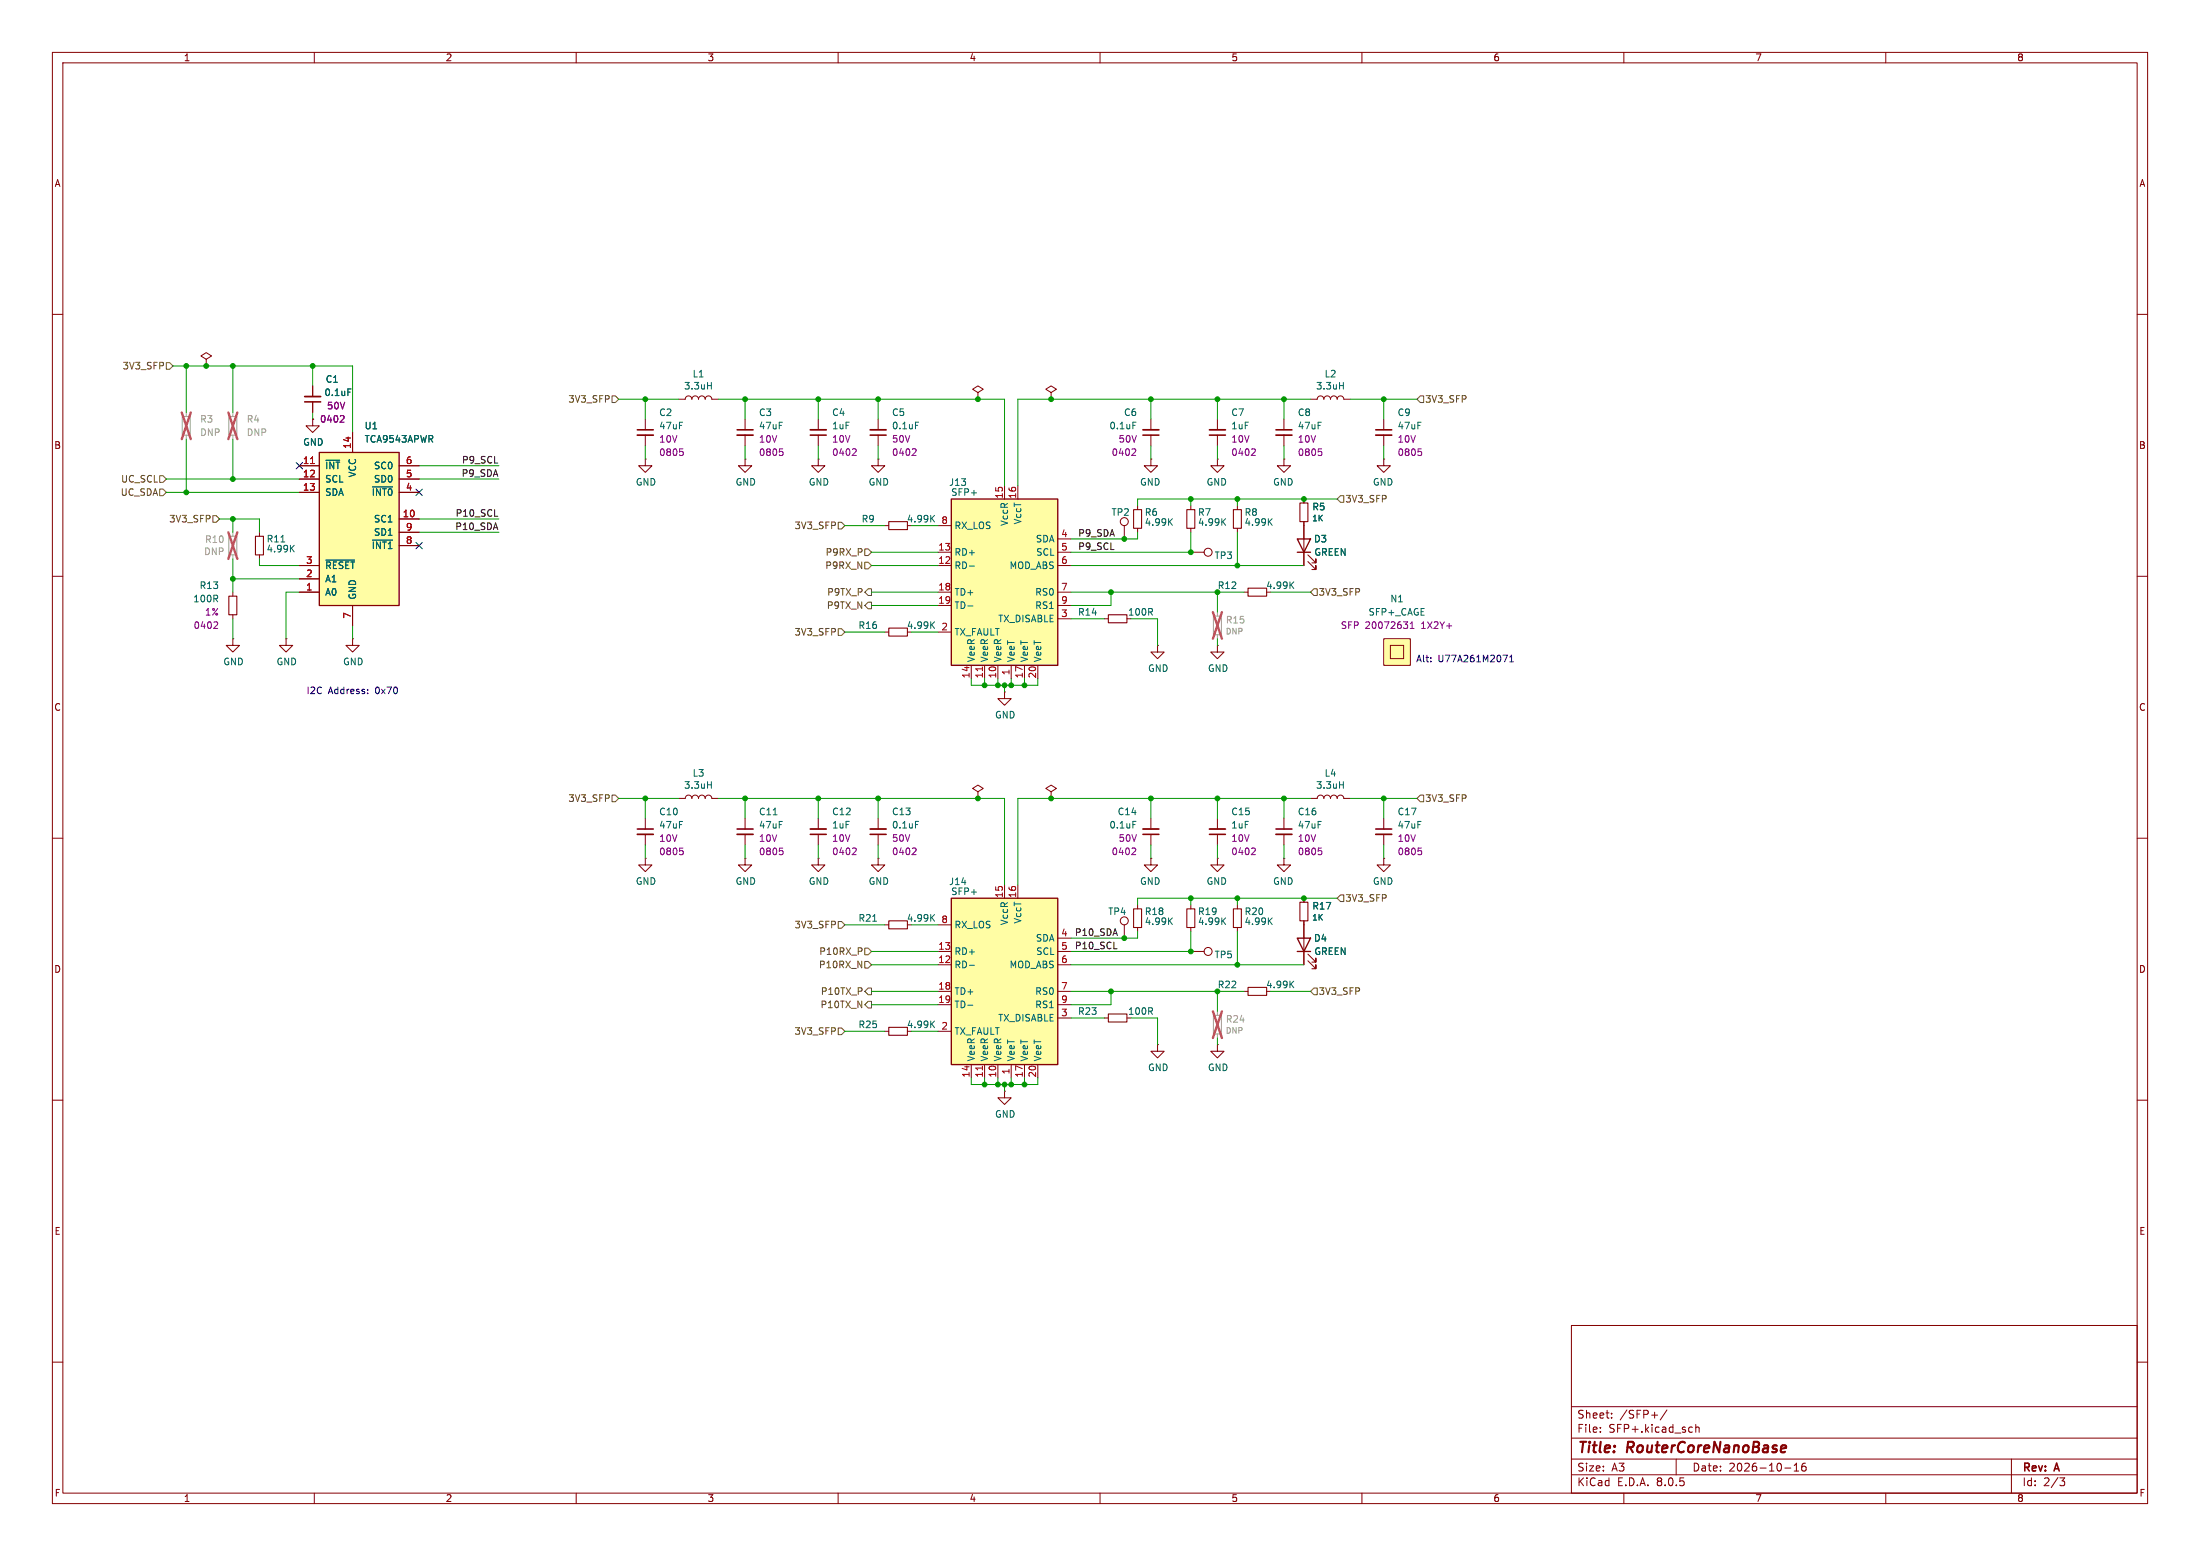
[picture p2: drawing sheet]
<svg xmlns="http://www.w3.org/2000/svg" width="420mm" height="297mm" viewBox="0 0 420 297" stroke-linecap="round" stroke-linejoin="round" font-family="sans-serif">
<g fill="none" stroke="#840000" stroke-width=".19">
<path d="M10 10h400v277h-400zM12 12h396v273h-396zM60 10v2M110 10v2M160 10v2M210 10v2M260 10v2M310 10v2M360 10v2M10 60h2M408 60h2M10 110h2"/>
<path d="M408 110h2M10 160h2M186.7 151.1l1-.6-1-.6-1 .6 1 .6v1.3M186.7 152.4h.1M408 160h2M10 210h2M408 210h2M10 260h2M300 253h108v32h-108zM408 260h2M300 278.5h108M300 274.5h108"/>
<path d="M300 268.5h108M305.5 273.2v.2M305.5 272.5v.1M307.7 270.5v.2M307.7 269.8v.1M315.3 270.1h1.1M318.2 269.1l-1.3 1.9M320 278.5v3M322.7 272.4l.4 .1M323.1 273.3l-.4 .1M323.7 272.5l.2-.1 .4 .1 .1 .9M323.7 271.9v1.5"/>
<path d="M342.5 279.7l.4-.4v1.5M344.7 279.3a.59 .59 0 0 0-.8 .6v.6l.2 .2 .4 .1 .2-.2 .1-.5-.1-.2h-.5l-.3 .2M384 278.5v6.5M60 285v2M110 285v2M160 285v2M210 285v2M260 285v2M300 281.5h108M310 285v2M340.7 280.2h1.2M342.5 280.8h.9"/>
<path d="M360 285v2M393.2 282.1h1l-.5 .6 .4 .1 .1 .5-.3 .3h-.5"/>
</g>
<path d="M340.4 275.9l.5 .1 .1 .3-1 .2M340.8 277.1l-.2 .1" fill="none" stroke="#840000" stroke-width=".4"/>
<path d="M181.6 95.3h20.3v31.7h-20.3z" fill="#fffda4"/>
<path d="M181.6 95.3h20.3v31.7h-20.3zM247.6 179.1h2.6l-1.3 2.5zM247.6 181.6h2.6" fill="none" stroke="#840000" stroke-width=".25"/>
<g fill="none" stroke="#840000" stroke-width=".19">
<path d="M186.7 74.9l1-.6-1-.6-1 .6 1 .6v1.3M186.7 76.2h.1M200.7 74.9l1-.6-1-.6-1.1 .6 1.1 .6v1.3M200.7 76.2h.1M191.8 92.7v2.6M194.3 92.7v2.6M217.2 96.5v.8M219.7 87.6v1.3h-1.3l1.3 1.3 1.3-1.3h-1.3M219.7 87.6h.1M227.3 96.5v.8M236.2 96.5v.8M179.1 108h2.5"/>
<path d="M179.1 105.4h2.5M179.1 113h2.5M179.1 115.6h2.5M179.1 100.3h2.5M201.9 108h2.6M201.9 105.4h2.6M201.9 113h2.6M201.9 115.6h2.6M201.9 118.1h2.6M201.9 102.9h2.6M217.2 100.8v.8M227.3 100.8v.8"/>
<path d="M236.2 100.8v.8M237.5 113h.8M179.1 120.7h2.5M185.4 127v2.5M188 127v2.5M190.5 127v2.5M193 127v2.5M195.6 127v2.5M198.1 127v2.5M129.5 152.4h1.3a.64 .64 0 0 1 .6-.6 .64 .64 0 0 1 .7 .6 .64 .64 0 0 1 .6-.6 .64 .64 0 0 1 .6 .6 .64 .64 0 0 1 .7-.6 .64 .64 0 0 1 .6 .6 .64 .64 0 0 1 .7-.6 .64 .64 0 0 1 .6 .6h1.3M142.2 156.2v2M142.2 159.3v2"/>
<path d="M156.2 156.2v2M156.2 159.3v2M200.7 151.1l1-.6-1-.6-1.1 .6 1.1 .6v1.3M200.7 152.4h.1M232.4 156.2v2M232.4 159.3v2M245.1 156.2v2M245.1 159.3v2M264.2 156.2v2M264.2 159.3v2M168.9 176.5h.8M214.6 176.5v2.6"/>
<path d="M217.2 172.7v.8M217.2 177v.8M227.3 172.7v.8M227.3 177v.8M236.2 172.7v.8M236.2 177v.8M245.1 163.8v1.3h-1.3l1.3 1.3 1.3-1.3h-1.3M245.1 163.8h.1M248.9 171.5v.7M248.9 175.8v8.4M264.2 163.8v1.3h-1.3l1.3 1.3 1.2-1.3h-1.2M264.2 163.8h.1"/>
<path d="M168.9 196.9h.8M232.4 199.4v1.3h1.3l-1.3 1.2-1.3-1.2h1.3M232.4 199.4h.1M237.5 189.2h.8M249.7 183.4l1.5 1.5v-.7v.7h-.8M249.7 182.1l1.5 1.5v-.7v.7h-.8M191.8 208.3v1.3h1.2l-1.2 1.2-1.3-1.2h1.3M191.8 208.3h.1"/>
<circle cx="214.6" cy="175.8" r=".76"/>
</g>
<path d="M187.5 127.3v.7" fill="none" stroke="#a90000" stroke-width=".19"/>
<g fill="none" stroke="#006464" stroke-width=".19">
<path d="M223.3 99.5l.5 .8M223.8 99l-.7 .7M233.4 99.5l.6 .8M234 99l-.8 .7M242.3 99.5l.6 .8M242.9 99l-.8 .7M184.8 115.7h.9M185.1 108h.9M246.4 111.6l.6 .7M247 111.1l-.7 .7M135.1 149.8h.7M135.8 149.2v1.3"/>
<path d="M147.6 155.5h.7M166.6 175.8h.7M177.9 175.1l.5 .7M178.4 174.6l-.7 .7M223.3 175.7l.5 .8M223.8 175.2l-.7 .7M233.4 175.7l.6 .8M234 175.2l-.8 .7M242.3 175.7l.6 .8M242.9 175.2l-.8 .7M177.9 195.4l.5 .8M178.4 194.9l-.7 .7"/>
<path d="M246.4 187.8l.6 .7M247 187.3l-.7 .7"/>
</g>
<path d="M216.4 97.3h1.5v3.5h-1.5zM226.6 97.3h1.5v3.5h-1.5zM235.5 97.3h1.5v3.5h-1.5zM238.3 112.3h3.5v1.5h-3.5zM169.7 175.8h3.5v1.5h-3.5zM216.4 173.5h1.5v3.5h-1.5zM226.6 173.5h1.5v3.5h-1.5zM235.5 173.5h1.5v3.5h-1.5zM248.2 172.2h1.5v3.6h-1.5zM169.7 196.1h3.5v1.5h-3.5zM238.3 188.5h3.5v1.5h-3.5z" fill="none" stroke="#840000" stroke-width=".2"/>
<path d="M231.6 193.8h1.6v3.6h-1.6z" fill="none" stroke="#a1a1a1" stroke-width=".2"/>
<path d="M232.4 193v.8M232.4 197.4v.7" fill="none" stroke="#a1a1a1" stroke-width=".19"/>
<path d="M231.5 193l1.8 5.1M233.3 193l-1.8 5.1" fill="none" stroke="#e65255" stroke-width=".46"/>
<path d="M140.7 159.3h3.1M154.7 158.2h3M230.9 158.2h3M243.6 159.3h3M262.6 159.3h3.1" fill="none" stroke="#840000" stroke-width=".33"/>
<path d="M140.7 158.2h3.1M154.7 159.3h3M230.9 159.3h3M243.6 158.2h3M262.6 158.2h3.1" fill="none" stroke="#840000" stroke-width=".3"/>
<path d="M148.8 161.9h.6M149.2 162.4l.3 .2v.3l-.3 .2M163.2 161.9l.3 .2-.1 .3-.7 .7h.8M239.4 161.9l.3 .2-.1 .3-.7 .7h.8M251.7 161.9h.6M252.1 162.4l.3 .2v.3l-.3 .2M270.7 161.9h.6M271.2 162.4l.2 .2v.3l-.2 .2" fill="none" stroke="#840084" stroke-width=".19"/>
<path d="M181.6 171.5h20.3v31.7h-20.3z" fill="#fffda4"/>
<path d="M247.6 102.9h2.6l-1.3 2.5zM247.6 105.4h2.6M181.6 171.5h20.3v31.7h-20.3z" fill="none" stroke="#840000" stroke-width=".25"/>
<g fill="none" stroke="#840000" stroke-width=".19">
<path d="M39.4 68.6l1-.7-1-.6-1 .6 1 .7v1.3M39.4 69.9h.1M59.7 80v1.3h1.3l-1.3 1.3-1.3-1.3h1.3M59.7 80h.1M219.7 80v2M219.7 83.1v2M232.4 87.6v1.3h-1.3l1.3 1.3 1.3-1.3h-1.3M232.4 87.6h.1M232.4 80v2M232.4 83.1v2M245.1 87.6v1.3h-1.3l1.3 1.3 1.3-1.3h-1.3M245.1 87.6h.1"/>
<path d="M248.9 95.3v.7M248.9 99.6v8.4M210.8 118.1h.8M214.6 100.3v2.6M227.3 105.4h2.6M249.7 107.2l1.5 1.5v-.7v.7h-.8M249.7 105.9l1.5 1.5v-.7v.7h-.8M191.8 132.1v1.3h1.2l-1.2 1.2-1.3-1.2h1.3M191.8 132.1h.1M221 123.2v1.3h1.2l-1.2 1.2-1.3-1.2h1.3M221 123.2h.1M232.4 123.2v1.3h1.3l-1.3 1.2-1.3-1.2h1.3"/>
<path d="M232.4 123.2h.1M167.6 156.2v2M167.6 159.3v2M219.7 156.2v2M219.7 159.3v2M250.2 152.4h1.3a.64 .64 0 0 1 .6-.6 .64 .64 0 0 1 .6 .6 .64 .64 0 0 1 .7-.6 .64 .64 0 0 1 .6 .6 .64 .64 0 0 1 .6-.6 .64 .64 0 0 1 .7 .6 .64 .64 0 0 1 .6-.6 .64 .64 0 0 1 .6 .6h1.3M156.2 163.8v1.3h1.3l-1.3 1.3-1.3-1.3h1.3M156.2 163.8h.1M167.6 163.8v1.3h1.3l-1.3 1.3-1.2-1.3h1.2M167.6 163.8h.1M179.1 176.5h2.5M191.8 168.9v2.6"/>
<path d="M194.3 168.9v2.6M201.9 179.1h2.6M219.7 163.8v1.3h-1.3l1.3 1.3 1.3-1.3h-1.3M219.7 163.8h.1M232.4 163.8v1.3h-1.3l1.3 1.3 1.3-1.3h-1.3M232.4 163.8h.1M179.1 184.2h2.5M179.1 181.6h2.5M179.1 189.2h2.5M179.1 191.8h2.5M179.1 196.9h2.5M201.9 184.2h2.6"/>
<path d="M201.9 181.6h2.6M201.9 189.2h2.6M201.9 191.8h2.6M201.9 194.3h2.6M210.8 194.3h.8M221 199.4v1.3h1.2l-1.2 1.2-1.3-1.2h1.3M221 199.4h.1M227.3 181.6h2.6M185.4 203.2v2.5M188 203.2v2.5M190.5 203.2v2.5M193 203.2v2.5"/>
<path d="M195.6 203.2v2.5M198.1 203.2v2.5"/>
<circle cx="214.6" cy="99.6" r=".76"/>
<circle cx="230.6" cy="105.4" r=".76"/>
<circle cx="230.6" cy="181.6" r=".76"/>
</g>
<path d="M187.5 203.5v.7" fill="none" stroke="#a90000" stroke-width=".19"/>
<path d="M216.3 80.6h.6M174.8 156.8h.6M216.3 156.8h.6M255.7 149.8h.7M256.4 149.2v1.3M184.8 191.9h.9M185.1 184.2h.9" fill="none" stroke="#006464" stroke-width=".19"/>
<path d="M218.2 82h3M230.9 82h3M166.1 158.2h3.1M218.2 158.2h3" fill="none" stroke="#840000" stroke-width=".33"/>
<path d="M218.2 83.1h3M230.9 83.1h3M166.1 159.3h3.1M218.2 159.3h3" fill="none" stroke="#840000" stroke-width=".3"/>
<path d="M216.6 85.7l.2 .2v.3l-.8 .7h.8M239.4 85.7l.3 .2-.1 .3-.7 .7h.8M174.6 161.9l.3 .2-.1 .3-.7 .7h.8M216.6 161.9l.2 .2v.3l-.8 .7h.8" fill="none" stroke="#840084" stroke-width=".19"/>
<path d="M248.2 96h1.5v3.6h-1.5zM211.6 117.3h3.5v1.6h-3.5zM211.6 193.5h3.5v1.6h-3.5z" fill="none" stroke="#840000" stroke-width=".2"/>
<path d="M34.8 79.5h1.5v3.6h-1.5zM43.7 79.5h1.5v3.6h-1.5zM231.6 117.6h1.6v3.6h-1.6z" fill="none" stroke="#a1a1a1" stroke-width=".2"/>
<path d="M35.6 78.7v.8M44.4 78.7v.8M35.6 83.1v.7M44.4 83.1v.7M232.4 116.8v.8M232.4 121.2v.7" fill="none" stroke="#a1a1a1" stroke-width=".19"/>
<path d="M34.7 78.7l1.7 5.1M36.4 78.7l-1.7 5.1M43.6 78.7l1.7 5.1M45.3 78.7l-1.7 5.1M231.5 116.8l1.8 5.1M233.3 116.8l-1.8 5.1" fill="none" stroke="#e65255" stroke-width=".46"/>
<path d="M264.2 121.9h5v5.1h-5z" fill="#fffda4"/>
<g fill="none" stroke="#840000" stroke-width=".19">
<path d="M250.2 76.2h1.3a.64 .64 0 0 1 .6-.6 .64 .64 0 0 1 .6 .6 .64 .64 0 0 1 .7-.6 .64 .64 0 0 1 .6 .6 .64 .64 0 0 1 .6-.6 .64 .64 0 0 1 .7 .6 .64 .64 0 0 1 .6-.6 .64 .64 0 0 1 .6 .6h1.3M245.1 80v2M245.1 83.1v2M264.2 87.6v1.3h-1.3l1.3 1.3 1.2-1.3h-1.2M264.2 87.6h.1M264.2 80v2M264.2 83.1v2M44.4 113v.8M44.4 117.3v.8M49.5 101.6v.8M49.5 105.9v.8M44.4 121.9v1.3h1.3l-1.3 1.3-1.2-1.3h1.2"/>
<path d="M44.4 121.9h.1M264.2 121.9h5v5.1h-5zM265.4 123.2h2.6v2.5h-2.6z"/>
</g>
<path d="M251.7 85.7h.6M252.1 86.2l.3 .2v.3l-.3 .2M270.7 85.7h.6M271.2 86.2l.2 .2v.3l-.2 .2M41.3 118.7l.3 .2-.1 .3-.7 .8h.8M269.2 120h.7M269.2 119.1l.4-.4v1.3" fill="none" stroke="#840084" stroke-width=".19"/>
<path d="M243.6 83.1h3M262.6 83.1h3.1" fill="none" stroke="#840000" stroke-width=".33"/>
<path d="M243.6 82h3M262.6 82h3.1" fill="none" stroke="#840000" stroke-width=".3"/>
<path d="M255.7 73.6h.7M256.4 73v1.3M53.6 103.4h.8M55.6 104.6l.6 .8M56.2 104.1l-.8 .7" fill="none" stroke="#006464" stroke-width=".19"/>
<path d="M43.7 113.8h1.5v3.5h-1.5zM48.8 102.4h1.5v3.5h-1.5z" fill="none" stroke="#840000" stroke-width=".2"/>
<path d="M43.7 102.4h1.5v3.5h-1.5z" fill="none" stroke="#a1a1a1" stroke-width=".2"/>
<path d="M44.4 101.6v.8M44.4 105.9v.8" fill="none" stroke="#a1a1a1" stroke-width=".19"/>
<path d="M43.6 101.6l1.7 5.1M45.3 101.6l-1.7 5.1" fill="none" stroke="#e65255" stroke-width=".46"/>
<path d="M61 86.4h15.2v29.2h-15.2z" fill="#fffda4"/>
<path d="M61 86.4h15.2v29.2h-15.2z" fill="none" stroke="#840000" stroke-width=".25"/>
<g fill="none" stroke="#840000" stroke-width=".19">
<path d="M59.7 73.7v2M59.7 76.7v2M129.5 76.2h1.3a.64 .64 0 0 1 .6-.6 .64 .64 0 0 1 .7 .6 .64 .64 0 0 1 .6-.6 .64 .64 0 0 1 .6 .6 .64 .64 0 0 1 .7-.6 .64 .64 0 0 1 .6 .6 .64 .64 0 0 1 .7-.6 .64 .64 0 0 1 .6 .6h1.3M57.1 88.9h3.9M57.1 91.4h3.9M57.1 94h3.9M59.7 80h.1M67.3 82.6v3.8M76.2 99.1h3.8M76.2 88.9h3.8M76.2 91.4h3.8M76.2 94h3.8"/>
<path d="M123.2 87.6v1.3h1.3l-1.3 1.3-1.3-1.3h1.3M123.2 87.6h.1M123.2 80v2M123.2 83.1v2M142.2 87.6v1.3h1.3l-1.3 1.3-1.2-1.3h1.2M142.2 87.6h.1M142.2 80v2M142.2 83.1v2M156.2 87.6v1.3h1.3l-1.3 1.3-1.3-1.3h1.3M156.2 87.6h.1M156.2 80v2M156.2 83.1v2"/>
<path d="M167.6 87.6v1.3h1.3l-1.3 1.3-1.2-1.3h1.2M167.6 87.6h.1M167.6 80v2M167.6 83.1v2M248.9 95.3v.7M248.9 99.6v3.3M57.1 113h3.9M57.1 110.5h3.9M57.1 108h3.9M67.3 115.6v3.8M76.2 104.1h3.8M76.2 101.6h3.8"/>
<path d="M168.9 100.3h.8M248.9 105.4v2.6M54.6 121.9v1.3h1.3l-1.3 1.3-1.3-1.3h1.3M54.6 121.9h.1M67.3 121.9v1.3h1.3l-1.3 1.3-1.3-1.3h1.3M67.3 121.9h.1M168.9 120.7h.8M123.2 156.2v2M123.2 159.3v2M123.2 163.8v1.3h1.3l-1.3 1.3-1.3-1.3h1.3M123.2 163.8h.1M142.2 163.8v1.3h1.3l-1.3 1.3-1.2-1.3h1.2"/>
<path d="M142.2 163.8h.1M248.9 171.5v.7M248.9 175.8v3.3M248.9 181.6v2.6"/>
</g>
<path d="M66.4 74.2h.6M135.1 73.6h.7M135.8 73v1.3M62.2 87.9h2.7M71.1 92.9h3.9M174.8 80.6h.6M177.9 98.9l.5 .7M178.4 98.4l-.7 .7M62.2 106.9h5.5M71.1 103.1h3.9M177.9 119.2l.5 .8M178.4 118.7l-.7 .7" fill="none" stroke="#006464" stroke-width=".19"/>
<path d="M59.3 88.5h.7" fill="none" stroke="#a90000" stroke-width=".19"/>
<path d="M58.2 75.7h3M121.7 83.1h3M140.7 83.1h3.1M154.7 82h3M166.1 82h3.1M121.7 159.3h3" fill="none" stroke="#840000" stroke-width=".33"/>
<path d="M58.2 76.7h3M121.7 82h3M140.7 82h3.1M154.7 83.1h3M166.1 83.1h3.1M121.7 158.2h3" fill="none" stroke="#840000" stroke-width=".3"/>
<path d="M65.4 79.3l.3 .3-.1 .3-.7 .7h.8M129.8 85.7h.6M130.2 86.2l.2 .2v.3l-.2 .2M148.8 85.7h.6M149.2 86.2l.3 .2v.3l-.3 .2M163.2 85.7l.3 .2-.1 .3-.7 .7h.8M174.6 85.7l.3 .2-.1 .3-.7 .7h.8M129.8 161.9h.6M130.2 162.4l.2 .2v.3l-.2 .2" fill="none" stroke="#840084" stroke-width=".19"/>
<path d="M169.7 99.6h3.5v1.5h-3.5zM169.7 119.9h3.5v1.5h-3.5z" fill="none" stroke="#840000" stroke-width=".2"/>
<g fill="none" stroke="#725600" stroke-width=".19">
<path d="M31.7 69.2h.7l.6 .7-.6 .6h-.7zM116.8 75.6h.7l.6 .6-.6 .6h-.7zM271.1 75.6h.7v1.2h-.7l-.6-.6zM30.5 93.3h.6l.6 .7-.6 .6h-.6zM30.5 90.8h.6l.6 .6-.6 .7h-.6zM40.6 98.4h.7l.6 .7-.6 .6h-.7zM160 99.7h.7l.6 .6-.6 .7h-.7zM255.9 94.6h.6v1.3h-.6l-.6-.6zM165.1 107.3h.6l.7 .7-.7 .6h-.6zM165.1 104.8h.6l.7 .6-.7 .6h-.6zM165.7 114.9h.7v1.3h-.7l-.6-.6zM165.7 112.4h.7v1.3h-.7l-.6-.7z"/>
<path d="M250.8 112.4h.7v1.3h-.7l-.6-.7zM160 120h.7l.6 .7-.6 .6h-.7zM116.8 151.8h.7l.6 .6-.6 .6h-.7zM271.1 151.8h.7v1.2h-.7l-.6-.6zM160 175.9h.7l.6 .6-.6 .7h-.7zM255.9 170.8h.6v1.3h-.6l-.6-.6zM160 196.2h.7l.6 .7-.6 .6h-.7zM165.1 181h.6l.7 .6-.7 .6h-.6zM165.1 183.5h.6l.7 .7-.7 .6h-.6zM165.7 191.1h.7v1.3h-.7l-.6-.6zM165.7 188.6h.7v1.3h-.7l-.6-.7zM250.2 189.2l.6-.6h.7v1.3h-.7z"/>
</g>
<path d="M70.2 132.3v.1M70.2 131.6v.1M286.9 125.1h.9l-.6 1.2M288.2 126.3h.7M288.2 125.4l.4-.3v1.2" fill="none" stroke="#0000c2" stroke-width=".19"/>
<g fill="none" stroke="#009600" stroke-width=".19">
<path d="M33 69.9h34.3v12.7M35.6 69.9v8.8M44.4 69.9v8.8M59.7 69.9v3.8M59.7 78.7v1.3M118.1 76.2h11.4M123.2 76.2v3.8M137.2 76.2h54.6v16.5M142.2 76.2v3.8M156.2 76.2v3.8M167.6 76.2v3.8M219.7 76.2v3.8"/>
<path d="M232.4 76.2v3.8M245.1 76.2v3.8M250.2 76.2h-55.9v16.5M257.8 76.2h12.7M264.2 76.2v3.8M31.7 91.4h25.4M31.7 94h25.4M35.6 83.8v10.2M41.9 99.1h7.6v2.5M44.4 83.8v7.6M44.4 99.1v2.5M80 88.9h15.2"/>
<path d="M80 91.4h15.2M80 99.1h15.2M123.2 85.1v2.5M142.2 85.1v2.5M156.2 85.1v2.5M167.6 85.1v2.5M219.7 85.1v2.5M227.3 95.3v1.2M232.4 85.1v2.5M236.2 95.3v1.2M245.1 85.1v2.5M255.3 95.3h-38.1v1.2"/>
<path d="M264.2 85.1v2.5M44.4 110.5h12.7M44.4 106.7v6.3M44.4 118.1v3.8M49.5 106.7v1.3h7.6M57.1 113h-2.5v8.9M67.3 119.4v2.5M80 101.6h15.2M161.3 100.3h7.6M166.4 108h12.7M166.4 105.4h12.7M166.4 113h12.7"/>
<path d="M166.4 115.6h12.7M174 100.3h5.1M204.5 108h44.4M204.5 113h33M204.5 118.1h6.3M212.1 113v2.6h-7.6M215.9 118.1h5.1v5.1M217.2 101.6v1.3h-12.7M227.3 101.6v3.8h-22.8M232.4 113v3.8M236.2 101.6v6.4M242.6 113h7.6"/>
<path d="M161.3 120.7h7.6M174 120.7h5.1M185.4 129.5v1.3h12.7v-1.3M188 129.5v1.3M190.5 129.5v1.3M191.8 130.8v1.3M193 129.5v1.3M195.6 129.5v1.3M232.4 121.9v1.3M118.1 152.4h11.4M123.2 152.4v3.8M137.2 152.4h54.6v16.5"/>
<path d="M142.2 152.4v3.8M156.2 152.4v3.8M167.6 152.4v3.8M219.7 152.4v3.8M232.4 152.4v3.8M245.1 152.4v3.8M250.2 152.4h-55.9v16.5M257.8 152.4h12.7M264.2 152.4v3.8M123.2 161.3v2.5M142.2 161.3v2.5M156.2 161.3v2.5"/>
<path d="M161.3 176.5h7.6M167.6 161.3v2.5M174 176.5h5.1M217.2 177.8v1.3h-12.7M219.7 161.3v2.5M227.3 171.5v1.2M227.3 177.8v3.8h-22.8M232.4 161.3v2.5M236.2 171.5v1.2M236.2 177.8v6.4M245.1 161.3v2.5M255.3 171.5h-38.1v1.2"/>
<path d="M264.2 161.3v2.5M161.3 196.9h7.6M166.4 189.2h12.7M166.4 184.2h12.7M166.4 181.6h12.7M166.4 191.8h12.7M174 196.9h5.1M204.5 189.2h33M204.5 184.2h44.4M204.5 194.3h6.3M212.1 189.2v2.6h-7.6M215.9 194.3h5.1v5.1"/>
<path d="M232.4 189.2v3.8M232.4 198.1v1.3M242.6 189.2h7.6M185.4 205.7v1.3h12.7v-1.3M188 205.7v1.3M190.5 205.7v1.3M191.8 207v1.3M193 205.7v1.3M195.6 205.7v1.3"/>
</g>
<path d="M56.5 88.3l1.3 1.2M57.8 88.3l-1.3 1.2M79.4 93.4l1.2 1.2M80.6 93.4l-1.2 1.2M79.4 103.5l1.2 1.2M80.6 103.5l-1.2 1.2" fill="none" stroke="#000084" stroke-width=".19"/>
<g fill="#009600" stroke="#009600" stroke-width=".19">
<circle cx="236.2" cy="171.5" r=".46"/>
<circle cx="248.9" cy="171.5" r=".46"/>
<circle cx="245.1" cy="152.4" r=".46"/>
<circle cx="264.2" cy="152.4" r=".46"/>
<circle cx="232.4" cy="152.4" r=".46"/>
<circle cx="219.7" cy="152.4" r=".46"/>
<circle cx="214.6" cy="179.1" r=".46"/>
<circle cx="232.4" cy="189.2" r=".46"/>
<circle cx="227.3" cy="171.5" r=".46"/>
<circle cx="227.3" cy="181.6" r=".46"/>
<circle cx="236.2" cy="184.2" r=".46"/>
<circle cx="190.5" cy="207" r=".46"/>
<circle cx="191.8" cy="207" r=".46"/>
<circle cx="195.6" cy="207" r=".46"/>
<circle cx="193" cy="207" r=".46"/>
<circle cx="200.7" cy="152.4" r=".46"/>
<circle cx="188" cy="207" r=".46"/>
<circle cx="212.1" cy="189.2" r=".46"/>
<circle cx="227.3" cy="105.4" r=".46"/>
<circle cx="227.3" cy="95.3" r=".46"/>
<circle cx="232.4" cy="76.2" r=".46"/>
<circle cx="214.6" cy="102.9" r=".46"/>
<circle cx="219.7" cy="76.2" r=".46"/>
<circle cx="236.2" cy="95.3" r=".46"/>
<circle cx="236.2" cy="108" r=".46"/>
<circle cx="200.7" cy="76.2" r=".46"/>
<circle cx="188" cy="130.8" r=".46"/>
<circle cx="193" cy="130.8" r=".46"/>
<circle cx="195.6" cy="130.8" r=".46"/>
<circle cx="186.7" cy="76.2" r=".46"/>
<circle cx="167.6" cy="76.2" r=".46"/>
<circle cx="212.1" cy="113" r=".46"/>
<circle cx="232.4" cy="113" r=".46"/>
<circle cx="248.9" cy="95.3" r=".46"/>
<circle cx="245.1" cy="76.2" r=".46"/>
<circle cx="264.2" cy="76.2" r=".46"/>
<circle cx="44.4" cy="110.5" r=".46"/>
<circle cx="142.2" cy="76.2" r=".46"/>
<circle cx="123.2" cy="76.2" r=".46"/>
<circle cx="156.2" cy="76.2" r=".46"/>
<circle cx="123.2" cy="152.4" r=".46"/>
<circle cx="190.5" cy="130.8" r=".46"/>
<circle cx="191.8" cy="130.8" r=".46"/>
<circle cx="186.7" cy="152.4" r=".46"/>
<circle cx="156.2" cy="152.4" r=".46"/>
<circle cx="142.2" cy="152.4" r=".46"/>
<circle cx="167.6" cy="152.4" r=".46"/>
<circle cx="44.4" cy="69.9" r=".46"/>
<circle cx="39.4" cy="69.9" r=".46"/>
<circle cx="35.6" cy="94" r=".46"/>
<circle cx="44.4" cy="99.1" r=".46"/>
<circle cx="44.4" cy="91.4" r=".46"/>
<circle cx="35.6" cy="69.9" r=".46"/>
<circle cx="59.7" cy="69.9" r=".46"/>
</g>
<g font-size="2.8" fill="#840000">
<text x="301" y="277.9">Title:</text>
<text x="310.6" y="277.9">RouterCoreNanoBase</text>
</g>
<g font-size="2.1" fill="#840000">
<text x="301" y="273.7">File:</text>
<text x="301" y="271">Sheet:</text>
<text x="307.1" y="273.7">SFP+.kicad_sch</text>
<text x="309.2" y="271">/SFP+/</text>
<text x="301" y="281.1">Size:</text>
<text x="307.6" y="281.1">A3</text>
<text x="323" y="281.1">Date:</text>
<text x="330" y="281.1">2026-10-16</text>
<text x="386" y="281.3">Rev:</text>
<text x="392.4" y="281.3">A</text>
<text x="301" y="283.9">KiCad</text>
<text x="308.7" y="283.9">E.D.A.</text>
<text x="316.3" y="283.9">8.0.5</text>
<text x="386" y="283.9">Id:</text>
<text x="390.1" y="283.9">2/3</text>
</g>
<g font-size="1.8" fill="#840000">
<text x="35" y="11.9">1</text>
<text x="85" y="11.9">2</text>
<text x="135" y="11.9">3</text>
<text x="185" y="11.9">4</text>
<text x="235" y="11.9">5</text>
<text x="285" y="11.9">6</text>
<text x="335" y="11.9">7</text>
<text x="385" y="11.9">8</text>
<text x="10.3" y="35.9">A</text>
<text x="408.3" y="35.9">A</text>
<text x="10.3" y="85.9">B</text>
<text x="408.2" y="85.9">B</text>
<text x="10.3" y="135.9">C</text>
<text x="408.2" y="135.9">C</text>
<text x="10.3" y="185.9">D</text>
<text x="408.2" y="185.9">D</text>
<text x="10.3" y="235.9">E</text>
<text x="408.3" y="235.9">E</text>
<text x="10.3" y="285.9">F</text>
<text x="35" y="286.9">1</text>
<text x="85" y="286.9">2</text>
<text x="135" y="286.9">3</text>
<text x="185" y="286.9">4</text>
<text x="235" y="286.9">5</text>
<text x="285" y="286.9">6</text>
<text x="335" y="286.9">7</text>
<text x="385" y="286.9">8</text>
<text x="408.3" y="285.9">F</text>
</g>
<g font-size="1.8" fill="#725600">
<text x="23.3" y="70.7">3V3_SFP</text>
<text x="108.4" y="77.1">3V3_SFP</text>
<text x="272" y="77.1">3V3_SFP</text>
<text x="23" y="94.8">UC_SDA</text>
<text x="23" y="92.3">UC_SCL</text>
<text x="32.2" y="99.9">3V3_SFP</text>
<text x="151.6" y="101.2">3V3_SFP</text>
<text x="256.7" y="96.1">3V3_SFP</text>
<text x="157.5" y="106.3">P9RX_P</text>
<text x="157.4" y="108.8">P9RX_N</text>
<text x="157.8" y="113.9">P9TX_P</text>
<text x="251.7" y="113.9">3V3_SFP</text>
<text x="157.8" y="116.4">P9TX_N</text>
<text x="151.6" y="121.5">3V3_SFP</text>
<text x="108.4" y="153.3">3V3_SFP</text>
<text x="272" y="153.3">3V3_SFP</text>
<text x="256.7" y="172.3">3V3_SFP</text>
<text x="151.6" y="177.4">3V3_SFP</text>
<text x="156.2" y="185">P10RX_N</text>
<text x="156.3" y="182.5">P10RX_P</text>
<text x="156.6" y="190.1">P10TX_P</text>
<text x="251.7" y="190.1">3V3_SFP</text>
<text x="151.6" y="197.7">3V3_SFP</text>
<text x="156.5" y="192.6">P10TX_N</text>
</g>
<g font-size="1.8" fill="#006464">
<text x="61.8" y="75.8">0.1uF</text>
<text x="62.1" y="73.3">C1</text>
<text x="130.5" y="74.5">3.3uH</text>
<text x="132.1" y="72.2">L1</text>
<text x="251.1" y="74.5">3.3uH</text>
<text x="252.8" y="72.2">L2</text>
<text x="69.5" y="82.1">U1</text>
<text x="125.7" y="79.6">C2</text>
<text x="125.7" y="82.1">47uF</text>
<text x="144.8" y="79.6">C3</text>
<text x="144.8" y="82.1">47uF</text>
<text x="158.8" y="79.6">C4</text>
<text x="158.8" y="82.1">1uF</text>
<text x="170.2" y="79.6">C5</text>
<text x="170.2" y="82.1">0.1uF</text>
<text x="211.7" y="82.1">0.1uF</text>
<text x="214.5" y="79.6">C6</text>
<text x="235" y="79.6">C7</text>
<text x="235" y="82.1">1uF</text>
<text x="247.7" y="79.6">C8</text>
<text x="247.7" y="82.1">47uF</text>
<text x="266.7" y="79.6">C9</text>
<text x="266.7" y="82.1">47uF</text>
<text x="57.8" y="85.3">GND</text>
<text x="62" y="89.8">~{INT}</text>
<text x="69.5" y="84.7">TCA9543APWR</text>
<text x="71.3" y="89.8">SC0</text>
<text x="62" y="92.3">SCL</text>
<text x="62" y="94.8">SDA</text>
<text x="68.2" y="91.2" transform="rotate(-90 68.2 91.2)">VCC</text>
<text x="70.9" y="94.8">~{INT0}</text>
<text x="71.3" y="92.3">SD0</text>
<text x="121.3" y="92.9">GND</text>
<text x="140.3" y="92.9">GND</text>
<text x="154.3" y="92.9">GND</text>
<text x="165.7" y="92.9">GND</text>
<text x="181.1" y="92.9">J13</text>
<text x="181.5" y="94.8">SFP+</text>
<text x="217.5" y="92.9">GND</text>
<text x="230.2" y="92.9">GND</text>
<text x="242.9" y="92.9">GND</text>
<text x="262" y="92.9">GND</text>
<text x="71.3" y="99.9">SC1</text>
<text x="164.4" y="99.9">R9</text>
<text x="173" y="99.9">4.99K</text>
<text x="182.1" y="101.2">RX_LOS</text>
<text x="192.6" y="100.5" transform="rotate(-90 192.6 100.5)">VccR</text>
<text x="195.2" y="100.2" transform="rotate(-90 195.2 100.2)">VccT</text>
<text x="212.1" y="98.7">TP2</text>
<text x="218.4" y="98.7">R6</text>
<text x="218.4" y="100.6">4.99K</text>
<text x="228.6" y="98.7">R7</text>
<text x="228.6" y="100.6">4.99K</text>
<text x="237.5" y="98.7">R8</text>
<text x="237.5" y="100.6">4.99K</text>
<text x="250.4" y="97.6">R5</text>
<text x="50.8" y="105.6">4.99K</text>
<text x="50.8" y="103.7">R11</text>
<text x="70.9" y="105">~{INT1}</text>
<text x="71.3" y="102.5">SD1</text>
<text x="182.1" y="106.3">RD+</text>
<text x="197.7" y="103.7">SDA</text>
<text x="197.7" y="106.3">SCL</text>
<text x="231.8" y="106.9">TP3</text>
<text x="250.8" y="103.7">D3</text>
<text x="250.8" y="106.3">GREEN</text>
<text x="38" y="112.6">R13</text>
<text x="62" y="113.9">A0</text>
<text x="62" y="111.4">A1</text>
<text x="62" y="108.8">~{RESET}</text>
<text x="182.1" y="108.8">RD-</text>
<text x="182.1" y="113.9">TD+</text>
<text x="192.6" y="108.8">MOD_ABS</text>
<text x="197.5" y="113.9">RS0</text>
<text x="232.4" y="112.6">R12</text>
<text x="241.6" y="112.6">4.99K</text>
<text x="36.8" y="115.2">100R</text>
<text x="68.2" y="114.6" transform="rotate(-90 68.2 114.6)">GND</text>
<text x="182.1" y="116.4">TD-</text>
<text x="190.5" y="119">TX_DISABLE</text>
<text x="197.5" y="116.4">RS1</text>
<text x="205.7" y="117.7">R14</text>
<text x="215.3" y="117.7">100R</text>
<text x="261.2" y="117.7">SFP+_CAGE</text>
<text x="265.3" y="115.2">N1</text>
<text x="163.8" y="120.2">R16</text>
<text x="173" y="120.2">4.99K</text>
<text x="182.1" y="121.5">TX_FAULT</text>
<text x="42.5" y="127.2">GND</text>
<text x="52.7" y="127.2">GND</text>
<text x="65.4" y="127.2">GND</text>
<text x="186.3" y="126.5" transform="rotate(-90 186.3 126.5)">VeeR</text>
<text x="188.8" y="126.5" transform="rotate(-90 188.8 126.5)">VeeR</text>
<text x="191.4" y="126.5" transform="rotate(-90 191.4 126.5)">VeeR</text>
<text x="193.9" y="126.5" transform="rotate(-90 193.9 126.5)">VeeT</text>
<text x="196.4" y="126.5" transform="rotate(-90 196.4 126.5)">VeeT</text>
<text x="199" y="126.5" transform="rotate(-90 199 126.5)">VeeT</text>
<text x="219.1" y="128.4">GND</text>
<text x="230.5" y="128.4">GND</text>
<text x="189.9" y="137.3">GND</text>
<text x="132.1" y="148.4">L3</text>
<text x="252.8" y="148.4">L4</text>
<text x="125.7" y="155.8">C10</text>
<text x="130.5" y="150.7">3.3uH</text>
<text x="144.8" y="155.8">C11</text>
<text x="158.8" y="155.8">C12</text>
<text x="170.2" y="155.8">C13</text>
<text x="213.3" y="155.8">C14</text>
<text x="235" y="155.8">C15</text>
<text x="247.7" y="155.8">C16</text>
<text x="251.1" y="150.7">3.3uH</text>
<text x="266.7" y="155.8">C17</text>
<text x="125.7" y="158.3">47uF</text>
<text x="144.8" y="158.3">47uF</text>
<text x="158.8" y="158.3">1uF</text>
<text x="170.2" y="158.3">0.1uF</text>
<text x="211.7" y="158.3">0.1uF</text>
<text x="235" y="158.3">1uF</text>
<text x="247.7" y="158.3">47uF</text>
<text x="266.7" y="158.3">47uF</text>
<text x="121.3" y="169.1">GND</text>
<text x="140.3" y="169.1">GND</text>
<text x="154.3" y="169.1">GND</text>
<text x="165.7" y="169.1">GND</text>
<text x="181.1" y="169.1">J14</text>
<text x="181.5" y="171">SFP+</text>
<text x="217.5" y="169.1">GND</text>
<text x="230.2" y="169.1">GND</text>
<text x="242.9" y="169.1">GND</text>
<text x="250.4" y="173.8">R17</text>
<text x="262" y="169.1">GND</text>
<text x="163.8" y="176.1">R21</text>
<text x="173" y="176.1">4.99K</text>
<text x="182.1" y="177.4">RX_LOS</text>
<text x="192.6" y="176.7" transform="rotate(-90 192.6 176.7)">VccR</text>
<text x="195.2" y="176.4" transform="rotate(-90 195.2 176.4)">VccT</text>
<text x="197.7" y="179.9">SDA</text>
<text x="211.5" y="174.9">TP4</text>
<text x="218.4" y="176.8">4.99K</text>
<text x="218.4" y="174.9">R18</text>
<text x="228.6" y="176.8">4.99K</text>
<text x="228.6" y="174.9">R19</text>
<text x="237.5" y="176.8">4.99K</text>
<text x="237.5" y="174.9">R20</text>
<text x="250.8" y="179.9">D4</text>
<text x="182.1" y="185">RD-</text>
<text x="182.1" y="182.5">RD+</text>
<text x="192.6" y="185">MOD_ABS</text>
<text x="197.7" y="182.5">SCL</text>
<text x="231.8" y="183.1">TP5</text>
<text x="250.8" y="182.5">GREEN</text>
<text x="182.1" y="190.1">TD+</text>
<text x="197.5" y="190.1">RS0</text>
<text x="232.4" y="188.8">R22</text>
<text x="241.6" y="188.8">4.99K</text>
<text x="163.8" y="196.4">R25</text>
<text x="173" y="196.4">4.99K</text>
<text x="182.1" y="192.6">TD-</text>
<text x="182.1" y="197.7">TX_FAULT</text>
<text x="190.5" y="195.2">TX_DISABLE</text>
<text x="197.5" y="192.6">RS1</text>
<text x="205.7" y="193.9">R23</text>
<text x="215.3" y="193.9">100R</text>
<text x="186.3" y="202.7" transform="rotate(-90 186.3 202.7)">VeeR</text>
<text x="188.8" y="202.7" transform="rotate(-90 188.8 202.7)">VeeR</text>
<text x="191.4" y="202.7" transform="rotate(-90 191.4 202.7)">VeeR</text>
<text x="193.9" y="202.7" transform="rotate(-90 193.9 202.7)">VeeT</text>
<text x="196.4" y="202.7" transform="rotate(-90 196.4 202.7)">VeeT</text>
<text x="199" y="202.7" transform="rotate(-90 199 202.7)">VeeT</text>
<text x="219.1" y="204.6">GND</text>
<text x="230.5" y="204.6">GND</text>
<text x="189.9" y="213.5">GND</text>
</g>
<g font-size="1.8" fill="#989898">
<text x="38.1" y="80.9">R3</text>
<text x="38.1" y="83.4">DNP</text>
<text x="47" y="80.9">R4</text>
<text x="47" y="83.4">DNP</text>
<text x="38.9" y="106.1">DNP</text>
<text x="39" y="103.8">R10</text>
<text x="233.9" y="119.2">R15</text>
<text x="233.9" y="195.4">R24</text>
</g>
<g font-size="1.8" fill="#840084">
<text x="61" y="80.9">0402</text>
<text x="62.3" y="78.3">50V</text>
<text x="125.7" y="84.7">10V</text>
<text x="125.7" y="87.2">0805</text>
<text x="144.8" y="84.7">10V</text>
<text x="144.8" y="87.2">0805</text>
<text x="158.8" y="84.7">10V</text>
<text x="158.8" y="87.2">0402</text>
<text x="170.2" y="84.7">50V</text>
<text x="170.2" y="87.2">0402</text>
<text x="212.1" y="87.2">0402</text>
<text x="213.4" y="84.7">50V</text>
<text x="235" y="84.7">10V</text>
<text x="235" y="87.2">0402</text>
<text x="247.7" y="84.7">10V</text>
<text x="247.7" y="87.2">0805</text>
<text x="266.7" y="84.7">10V</text>
<text x="266.7" y="87.2">0805</text>
<text x="39" y="117.7">1%</text>
<text x="36.9" y="120.2">0402</text>
<text x="255.9" y="120.2">SFP</text>
<text x="260.6" y="120.2">20072631</text>
<text x="271.4" y="120.2">1X2Y+</text>
<text x="125.7" y="160.9">10V</text>
<text x="144.8" y="160.9">10V</text>
<text x="158.8" y="160.9">10V</text>
<text x="170.2" y="160.9">50V</text>
<text x="213.4" y="160.9">50V</text>
<text x="235" y="160.9">10V</text>
<text x="247.7" y="160.9">10V</text>
<text x="266.7" y="160.9">10V</text>
<text x="125.7" y="163.4">0805</text>
<text x="144.8" y="163.4">0805</text>
<text x="158.8" y="163.4">0402</text>
<text x="170.2" y="163.4">0402</text>
<text x="212.1" y="163.4">0402</text>
<text x="235" y="163.4">0402</text>
<text x="247.7" y="163.4">0805</text>
<text x="266.7" y="163.4">0805</text>
</g>
<g font-size="1.8" fill="#a90000">
<text x="57.7" y="88.6">11</text>
<text x="67.1" y="85.8" transform="rotate(-90 67.1 85.8)">14</text>
<text x="77.4" y="88.6">6</text>
<text x="57.7" y="91.2">12</text>
<text x="57.7" y="93.7">13</text>
<text x="77.4" y="93.7">4</text>
<text x="77.4" y="91.2">5</text>
<text x="191.5" y="95.3" transform="rotate(-90 191.5 95.3)">15</text>
<text x="194.1" y="95.3" transform="rotate(-90 194.1 95.3)">16</text>
<text x="76.8" y="98.8">10</text>
<text x="77.4" y="101.3">9</text>
<text x="179.6" y="100.1">8</text>
<text x="58.3" y="107.7">3</text>
<text x="77.4" y="103.9">8</text>
<text x="179" y="107.7">12</text>
<text x="179" y="105.2">13</text>
<text x="202.5" y="102.6">4</text>
<text x="202.5" y="105.2">5</text>
<text x="202.5" y="107.7">6</text>
<text x="58.3" y="112.8">1</text>
<text x="58.3" y="110.2">2</text>
<text x="179" y="112.8">18</text>
<text x="202.5" y="112.8">7</text>
<text x="67.1" y="118.2" transform="rotate(-90 67.1 118.2)">7</text>
<text x="179" y="115.3">19</text>
<text x="202.5" y="117.9">3</text>
<text x="202.5" y="115.3">9</text>
<text x="179.6" y="120.4">2</text>
<text x="185.2" y="129.6" transform="rotate(-90 185.2 129.6)">14</text>
<text x="187.7" y="129.6" transform="rotate(-90 187.7 129.6)">11</text>
<text x="190.2" y="129.6" transform="rotate(-90 190.2 129.6)">10</text>
<text x="192.8" y="129" transform="rotate(-90 192.8 129)">1</text>
<text x="195.3" y="129.6" transform="rotate(-90 195.3 129.6)">17</text>
<text x="197.9" y="129.6" transform="rotate(-90 197.9 129.6)">20</text>
<text x="191.5" y="171.5" transform="rotate(-90 191.5 171.5)">15</text>
<text x="194.1" y="171.5" transform="rotate(-90 194.1 171.5)">16</text>
<text x="179.6" y="176.3">8</text>
<text x="202.5" y="178.8">4</text>
<text x="179" y="183.9">12</text>
<text x="179" y="181.4">13</text>
<text x="202.5" y="181.4">5</text>
<text x="202.5" y="183.9">6</text>
<text x="179" y="189">18</text>
<text x="179" y="191.5">19</text>
<text x="202.5" y="189">7</text>
<text x="202.5" y="191.5">9</text>
<text x="179.6" y="196.6">2</text>
<text x="202.5" y="194.1">3</text>
<text x="185.2" y="205.8" transform="rotate(-90 185.2 205.8)">14</text>
<text x="187.7" y="205.8" transform="rotate(-90 187.7 205.8)">11</text>
<text x="190.2" y="205.8" transform="rotate(-90 190.2 205.8)">10</text>
<text x="192.8" y="205.2" transform="rotate(-90 192.8 205.2)">1</text>
<text x="195.3" y="205.8" transform="rotate(-90 195.3 205.8)">17</text>
<text x="197.9" y="205.8" transform="rotate(-90 197.9 205.8)">20</text>
</g>
<g font-size="1.8" fill="#0f0f0f">
<text x="88.1" y="88.6">P9_SCL</text>
<text x="88" y="91.1">P9_SDA</text>
<text x="86.8" y="101.3">P10_SDA</text>
<text x="86.9" y="98.7">P10_SCL</text>
<text x="205.7" y="105.1">P9_SCL</text>
<text x="205.7" y="102.5">P9_SDA</text>
<text x="205.1" y="178.7">P10_SDA</text>
<text x="205.1" y="181.3">P10_SCL</text>
</g>
<g font-size="1.8" fill="#0000c2">
<text x="270.3" y="126.5">Alt:</text>
<text x="274.5" y="126.5">U77A261M2071</text>
<text x="58.4" y="132.7">I2C</text>
<text x="62.7" y="132.7">Address:</text>
<text x="71.8" y="132.7">0x70</text>
</g>
<g font-size="1.5" fill="#006464">
<text x="250.4" y="99.7">1K</text>
<text x="250.4" y="175.9">1K</text>
</g>
<g font-size="1.5" fill="#989898">
<text x="233.9" y="121.3">DNP</text>
<text x="233.9" y="197.5">DNP</text>
</g>
</svg>
